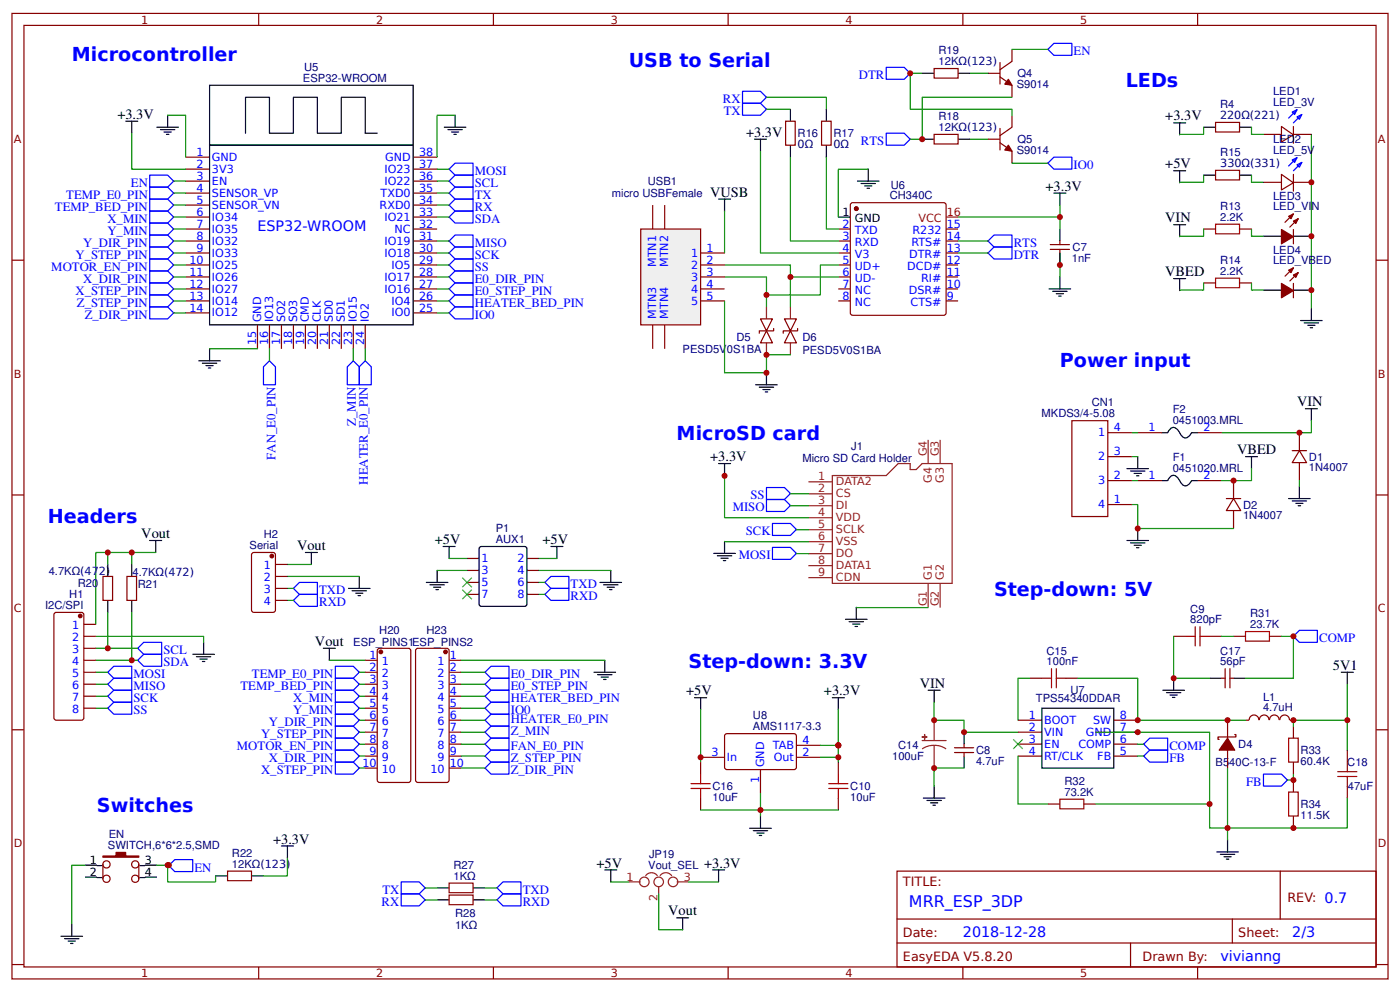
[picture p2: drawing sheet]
<svg xmlns="http://www.w3.org/2000/svg" width="309mm" height="219mm" viewBox="0 0 309 219" stroke-linecap="round" stroke-linejoin="round" font-family="sans-serif">
<g fill="none" stroke="#800" stroke-width=".26">
<path d="M2.6 3h304.1v213.2h-304.1zM5.3 5.6h298.7v208h-298.7zM57.1 3v2.6M109 3v2.6M160.9 3v2.6M212.7 3v2.6M218.3 16.2h2.6M220.9 17l2.7 1.8v2.7M220.9 13.8v4.8M223.6 10.9v2.6l-2.7 1.9M264.6 3v2.6M41 34.7h5.3"/>
<path d="M41 37.4h5.3M91.3 34.7h5.3M91.3 37.4h5.3M218.3 30.7h2.6M220.9 31.5l2.7 1.9v2.6M220.9 28.4v4.7M223.6 25.5v2.6l-2.7 1.9M279.1 29.7h4M283.1 27.9l2.7 1.9-2.7 1.6zM283.1 38.5l2.7 1.9-2.7 1.6zM285.8 29.7h3.9M285.8 27.9v3.7"/>
<path d="M285.8 38.5v3.7M2.6 57.5h2.7M41 40h5.3M41 42.7h5.3M41 45.3h5.3M41 47.9h5.3M41 50.6h5.3M41 53.2h5.3M41 55.9h5.3M41 58.5h5.3M91.3 40h5.3M91.3 42.7h5.3"/>
<path d="M91.3 45.3h5.3M91.3 47.9h5.3M91.3 50.6h5.3M91.3 53.2h5.3M91.3 55.9h5.3M91.3 58.5h5.3M185.2 50.6h2.7M185.2 53.2h2.7M185.2 55.9h2.7M185.2 58.5h2.7M188.1 44.8h20.4l.4 .2 .1 24.1-.2 .5h-20.4l-.5-.2v-24.1zM209 50.6h2.7"/>
<path d="M209 53.2h2.7M209 55.9h2.7M209 58.5h2.7M279.1 40.3h4M285.8 50.7v3.2M285.8 40.3h3.9M285.8 47.2l-1.9 1.9M285.8 59.2l-1.9 1.8M286.8 48.3l-1.8 1.9M304 57.5h2.7M41 61.2h5.3M41 63.8h5.3"/>
<path d="M41 66.5h5.3M41 69.1h5.3M56.9 71.8v5.2M59.5 71.8v5.2M62.2 71.8v5.2M64.8 71.8v5.2M67.5 71.8v5.2M70.1 71.8v5.2M72.8 71.8v5.2M75.4 71.8v5.2M78.1 71.8v5.2M80.7 71.8v5.2"/>
<path d="M91.3 61.2h5.3M91.3 63.8h5.3M91.3 66.5h5.3M91.3 69.1h5.3M168 70.4h2.7l-1.4 2.7zM169.3 73.1l1.4 2.6h-2.7zM170.9 72.5v.6h-3.2v.5M173.3 70.4h2.6l-1.3 2.7zM174.6 73.1l1.3 2.6h-2.6zM176.2 72.5v.6h-3.2v.5M185.2 61.2h2.7M185.2 63.8h2.7"/>
<path d="M185.2 66.5h2.7M209 61.2h2.7M209 63.8h2.7M209 66.5h2.7M285.8 62.6v3.2M286.8 60.2l-1.8 1.9M251.4 95.6h5.2M264.6 95.6h5.3M285.5 99.5h3.2M287.1 99.5l1.6 2.7h-3.2zM287.1 95.6v3.9M2.6 109.3h2.7"/>
<path d="M270.9 110.1h3.2M272.5 110.1l1.6 2.7h-3.2zM272.5 106.2v3.9M272.5 112.8v3.9M287.1 102.2v4M304 109.3h2.7M2.6 161.2h2.7M154.8 167.3h5.3M160.3 162.1h15.4l.2 .5v7.1l-.5 .3-15.1-.1-.2-.5v-6.8zM168 169.9v5.3M175.9 167.3h5.3M175.9 164.6h5.3"/>
<path d="M304 161.2h2.7M22.7 190.9v3.2M30.7 190.9v3.2M198.2 192.4h105.8v21.2h-105.8zM282.8 192.4v10.6M2.6 213h2.7M57.1 213.6v2.6M109 213.6v2.6M160.9 213.6v2.6M198.2 203h105.8M198.2 208.3h105.8M212.7 213.6v2.6"/>
<path d="M249.8 208.3v5.3M264.6 213.6v2.6M272.3 203v5.3M304 213h2.7"/>
<circle cx="23.5" cy="194.1" r=".8"/>
<circle cx="23.5" cy="190.9" r=".8"/>
<circle cx="29.9" cy="194.1" r=".8"/>
<circle cx="29.9" cy="190.9" r=".8"/>
</g>
<g fill="none" stroke="#000" stroke-width=".26">
<path d="M46.3 18.8h45v13.3h-45zM27.8 26.8h2.6M29.1 26.8v2.6M34.7 28.1h4.7M35.5 28.6h3.1M36.2 29.2h1.6M36.8 29.7h.5M37 25.5v2.6M46.3 32.1h45v39.7h-45zM54.2 29.4v-7.9h5.3v7.9h5.3v-7.9h5.3v7.9h5.3v-7.9h5.3v7.9h2.6M98.2 28.1h4.7M99 28.6h3.1"/>
<path d="M99.7 29.2h1.6M100.3 29.7h.5M100.5 25.5v2.6M166.7 30.7h2.6M168 30.7v2.7M191.8 37.4v2.6M259.3 27.1h2.6M259.3 37.7h2.6M260.6 27.1v2.7M260.6 37.7v2.7M158.7 44h2.7M160.1 44v2.6"/>
<path d="M185.2 47.9h2.7M189.4 40h4.8M190.2 40.5h3.2M191 41.1h1.6M191.6 41.6h.5M232.8 42.7h2.7M234.2 42.7v2.6M259.3 49.6h2.6M260.6 49.6v2.7M279.1 52.2h4M285.8 52.2h3.9M43.9 79.7h4.8"/>
<path d="M46.3 77v2.7M231.8 63.8h4.7M232.6 64.3h3.1M233.4 64.9h1.5M233.9 65.4h.5M234.2 61.2v2.6M259.3 61.5h2.6M260.6 61.5v2.7M279.1 64.1h4M285.8 64.1h3.9M287.3 70.8h4.8M288.1 71.3h3.2"/>
<path d="M288.9 71.9h1.6M289.5 72.4h.5M289.7 68.2v2.6M44.7 80.2h3.2M45.5 80.8h1.6M46 81.3h.6M167 85h4.7M167.7 85.5h3.2M168.5 86h1.6M169.1 86.6h.5M169.3 82.3v2.7M256.6 95.6h1.4l.5-.8a1.32 1.32 0 0 1 2.1 .8l.5 .7a1.32 1.32 0 0 0 2.2-.7h1.3"/>
<path d="M288.4 90.3h2.6M289.7 90.3v2.6M33.1 119.4h2.6M34.4 119.4v2.6M249 119.4h4.7M249 103.5h4.7M249.8 119.9h3.1M249.8 104h3.1M250.6 104.6h1.5M251.1 105.1h.5M251.4 100.9v2.6M251.4 116.7v2.7"/>
<path d="M275.2 100.9h2.6M276.5 100.9v2.6M67.5 122h2.6M68.8 122v2.7M77 130h4.8M77.8 130.5h3.2M78.6 131h1.6M79.1 131.6h.5M79.4 127.3v2.7M250.6 120.4h1.5M251.1 121h.5M42.6 144.5h4.8"/>
<path d="M43.4 145h3.2M44.2 145.6h1.6M44.7 146.1h.5M45 141.9v2.6M71.4 143.2h2.7M72.8 143.2v2.6M131.2 148.5h4.8M132 149h3.2M132.8 149.5h1.6M133.3 150.1h.6M133.6 145.8v2.7M153.5 154.1h2.6"/>
<path d="M154.8 154.1v2.6M183.9 154.1h2.6M185.2 154.1v2.6M18.8 191.1h2.6M18.8 193.7h2.6M21.4 191.2h1.1M21.4 193.8h1.1M30.9 191.2h1.1M30.9 193.8h1.1M32 191.1h2.7M32 193.7h2.7M133.6 192.1h2.7"/>
<path d="M134.9 192.1v2.7M157.4 192.1h2.7M158.7 192.1v2.7M165.6 182.9h4.8M166.4 183.5h3.2M167.2 184h1.6M167.7 184.5h.6M168 180.3v2.6M13.5 206.8h4.7M14.3 207.3h3.1M15.1 207.9h1.5M15.6 208.4h.5"/>
<path d="M15.9 204.1v2.7M149.5 202.7h2.6M150.8 202.7v2.7"/>
</g>
<g fill="none" stroke="#00f" stroke-width=".26">
<path d="M195.8 14.9h4l1.3 1.3-1.3 1.3h-4zM232.8 9.6h4v2.6h-4l-1.3-1.3zM33.1 38.7h3.9l1.4 1.3-1.4 1.3h-3.9zM100.5 38.7h4v2.6h-4l-1.3-1.3zM100.5 36h4v2.7h-4l-1.3-1.3zM164 22.8h4l1.3 1.3-1.3 1.4h-4zM164 20.2h4l1.3 1.3-1.3 1.3h-4zM195.8 29.4h4l1.3 1.3-1.3 1.4h-4zM232.8 34.7h4v2.7h-4l-1.3-1.4zM285.5 24.8l1-.6-.5 1.1zM285.5 35.3l1-.5-.5 1.1zM286.5 25.8l1.1-.5-.5 1z"/>
<path d="M286.5 36.4l1.1-.5-.5 1zM286.5 24.2l-1.8 1.9M286.5 34.8l-1.8 1.9M287.6 25.3l-1.8 1.8M287.6 35.9l-1.8 1.8M33.1 46.6h3.9l1.4 1.3-1.4 1.4h-3.9zM33.1 49.3h3.9l1.4 1.3-1.4 1.3h-3.9zM33.1 57.2h3.9l1.4 1.3-1.4 1.3h-3.9zM33.1 59.8h3.9l1.4 1.4-1.4 1.3h-3.9zM33.1 54.6h3.9l1.4 1.3-1.4 1.3h-3.9zM33.1 51.9h3.9l1.4 1.3-1.4 1.4h-3.9zM33.1 44h3.9l1.4 1.3-1.4 1.3h-3.9z"/>
<path d="M33.1 41.3h3.9l1.4 1.4-1.4 1.3h-3.9zM99.2 45.3l1.3-1.3h4v2.6h-4zM100.5 41.3h4v2.7h-4l-1.3-1.3zM100.5 59.8h4v2.7h-4l-1.3-1.3zM100.5 46.6h4v2.7h-4l-1.3-1.4zM100.5 51.9h4v2.7h-4l-1.3-1.4zM100.5 54.6h4v2.6h-4l-1.3-1.3zM100.5 57.2h4v2.6h-4l-1.3-1.3zM218.3 53.2l1.3-1.3h4v2.7h-4zM219.6 54.6h4v2.6h-4l-1.3-1.3zM33.1 62.5h3.9l1.4 1.3-1.4 1.3h-3.9zM33.1 65.1h3.9l1.4 1.4-1.4 1.3h-3.9z"/>
<path d="M33.1 67.8h3.9l1.4 1.3-1.4 1.3h-3.9zM59.5 79.7l1.4 1.3v4h-2.7v-4zM100.5 62.5h4v2.6h-4l-1.3-1.3zM100.5 65.1h4v2.7h-4l-1.3-1.3zM100.5 67.8h4v2.6h-4l-1.3-1.3zM76.7 81l1.4-1.3 1.3 1.3v4h-2.7zM79.4 81l1.3-1.3 1.3 1.3v4h-2.6zM64.8 130l1.3-1.4h4v2.7h-4zM66.1 131.3h4v2.6h-4l-1.3-1.3zM25.1 147.2h4v2.6h-4l-1.3-1.3zM25.1 149.8h4v2.7h-4l-1.3-1.4zM25.1 152.5h4v2.6h-4l-1.3-1.3z"/>
<path d="M25.1 155.1h4v2.6h-4l-1.3-1.3zM31.7 141.9h4v2.6h-4l-1.3-1.3zM31.7 144.5h4v2.7h-4l-1.3-1.4zM74.1 152.5h4l1.3 1.3-1.3 1.3h-4zM74.1 155.1h4l1.3 1.3-1.3 1.3h-4zM74.1 157.7h4l1.3 1.4-1.3 1.3h-4zM74.1 149.8h4l1.3 1.3-1.3 1.4h-4zM74.1 147.2h4l1.3 1.3-1.3 1.3h-4zM107.2 159.1l1.3-1.4h3.9v2.7h-3.9zM108.5 147.2h3.9v2.6h-3.9l-1.3-1.3zM108.5 149.8h3.9v2.7h-3.9l-1.3-1.4zM108.5 152.5h3.9v2.6h-3.9l-1.3-1.3z"/>
<path d="M108.5 155.1h3.9v2.6h-3.9l-1.3-1.3zM74.1 163h4l1.3 1.4-1.3 1.3h-4zM74.1 165.7h4l1.3 1.3-1.3 1.3h-4zM74.1 168.3h4l1.3 1.4-1.3 1.3h-4zM74.1 160.4h4l1.3 1.3-1.3 1.3h-4zM107.2 161.7l1.3-1.3h3.9v2.6h-3.9zM108.5 165.7h3.9v2.6h-3.9l-1.3-1.3zM108.5 168.3h3.9v2.7h-3.9l-1.3-1.3zM108.5 163h3.9v2.7h-3.9l-1.3-1.3zM37.3 191.2l1.3-1.3h4v2.6h-4z"/>
</g>
<g fill="none" stroke="#080" stroke-width=".26">
<path d="M203.7 16.2h-2.6v7.9h22.5v1.4M214.3 16.2h4M223.6 10.9h7.9M29.1 29.4v8h11.9M37 25.5h4v9.2M96.6 37.4h2.6M100.5 25.5h-3.9v9.2M168 33.4v22.5h17.2M169.3 21.5h13.3v2.6M169.3 24.1h5.3M174.6 34.7v18.5h10.6M182.6 34.7v15.9h2.6"/>
<path d="M191.8 37.4h-6.6v10.5M214.3 30.7h4M223.6 36h7.9M265.9 38.7v1.6h-5.3M276.5 38.7v1.6h2.6M289.7 29.7v38.4M38.4 40h2.6M38.4 47.9h2.6M38.4 45.3h2.6M38.4 42.7h2.6M38.4 58.5h2.6M38.4 55.9h2.6"/>
<path d="M38.4 53.2h2.6M38.4 50.6h2.6M96.6 40h2.6M96.6 47.9h2.6M96.6 45.3h2.6M96.6 42.7h2.6M96.6 58.5h2.6M96.6 55.9h2.6M96.6 53.2h2.6M160.1 58.5h14.5v9.3M160.1 46.6v9.3M185.2 58.5h-4v6.6h-11.9"/>
<path d="M211.7 55.9h6.6M211.7 53.2h6.6M234.2 45.3v2.6h-22.5M234.2 55.9v5.3M265.9 50.6v1.6h-5.3M276.5 50.6v1.6h2.6M38.4 66.5h2.6M38.4 63.8h2.6M38.4 61.2h2.6M38.4 69.1h2.6M46.3 77h10.6M59.5 77v2.7"/>
<path d="M78.1 77v2.7M80.7 77v2.7M96.6 66.5h2.6M96.6 63.8h2.6M96.6 61.2h2.6M96.6 69.1h2.6M160.1 66.5v15.8h9.2v-3.9h5.3M160.1 61.2h9.2v6.6M174.6 61.2h10.6M265.9 62.5v1.6h-5.3M276.5 62.5v1.6h2.6M250 95.6h1.4"/>
<path d="M289.7 92.9v2.7h-19.8M250 111.4h1.4v5.3M250 100.9h1.4M63.5 124.7h5.3M63.5 127.3h15.9M63.5 130h1.3M63.5 132.6h1.3M21.2 140.5h23.8v1.4M21.2 143.2h9.2M21.2 145.8h9.2M72.8 145.8h7.9M79.4 148.5h1.3"/>
<path d="M79.4 151.1h1.3M79.4 153.8h1.3M79.4 156.4h1.3M79.4 159.1h1.3M101.9 145.8h31.7M101.9 148.5h5.3M101.9 151.1h5.3M101.9 153.8h5.3M101.9 156.4h5.3M101.9 159.1h5.3M154.8 156.7v11.6M185.2 156.7v10.6h-4"/>
<path d="M79.4 161.7h1.3M79.4 164.4h1.3M79.4 167h1.3M79.4 169.7h1.3M101.9 161.7h5.3M101.9 164.4h5.3M101.9 167h5.3M101.9 169.7h5.3M168 175.2v3.7M181.2 164.6h4M34.7 191.1h2.6M134.9 194.8h4"/>
<path d="M145.5 197.4v8h5.3M152.1 194.8h6.6"/>
</g>
<g fill="#800" stroke="#800" stroke-width=".26">
<path d="M222.8 17.5l.8 1.3-1.6-.2z"/>
<path d="M222.8 32.1l.8 1.3-1.6-.3z"/>
<path d="M22.7 189.1h2.9v-.8h2.2v.8h2.9v.2h-8z"/>
<path d="M283.1 50.7l2.7 1.6-2.7 1.6z"/>
<path d="M285.8 48.8l1-.5-.5 1.1z"/>
<path d="M284.7 47.8l1.1-.6-.6 1.1z"/>
<path d="M283.1 62.6l2.7 1.6-2.7 1.6z"/>
<path d="M285.8 60.7l1-.5-.5 1.1z"/>
<path d="M284.7 59.7l1.1-.5-.6 1z"/>
<circle cx="189.2" cy="46.1" r=".4"/>
</g>
<path d="M209 47.9h2.7" fill="none" stroke="#f00" stroke-width=".26"/>
<g fill="none" stroke="#8d2323" stroke-width=".26">
<path d="M169.3 67.8v2.6M169.3 75.7v2.7M174.6 67.8v2.6M174.6 75.7v2.7M138.9 194.8h2.7M142.6 193.5a1.59 1.59 0 0 1 2.7 0M145.5 195.8v1.6M145.8 193.5a1.59 1.59 0 0 1 2.6 0M149.5 194.8h2.6"/>
<circle cx="142.3" cy="194.8" r="1.06"/>
<circle cx="145.5" cy="194.8" r="1.06"/>
<circle cx="148.7" cy="194.8" r="1.06"/>
</g>
<path d="M141.6 50.6h13.2v21.2h-13.2z" fill="#efefef" stroke="#800" stroke-width=".26"/>
<g fill="none" stroke="#800" stroke-width=".26">
<path d="M206.4 15.1h5.3v2.2h-5.3zM173.6 26.8h2.1v5.3h-2.1zM181.5 26.8h2.1v5.3h-2.1zM206.4 29.7h5.3v2.1h-5.3zM268.6 27h5.2v2.2h-5.2zM268.6 37.6h5.2v2.1h-5.2zM144.2 45.3v5.3M146.8 45.3v5.3M154.8 55.9h5.3M154.8 58.5h5.3M232 54h4.3M232 55.1h4.3"/>
<path d="M234.2 53.2v.8M234.2 55.1v.8M265.9 50.6h2.7M273.8 50.6h2.7M144.2 71.8v5.2M146.8 71.8v5.2M154.8 61.2h5.3M154.8 63.8h5.3M154.8 66.5h5.3M265.9 62.5h2.7M273.8 62.5h2.7M236.8 92.9h7.9v21.2h-7.9z"/>
<path d="M244.7 95.6h5.3M244.7 106.2h5.3M244.7 100.9h5.3M244.7 111.4h5.3M251.4 106.2h5.2M264.6 106.2h5.3M12.2 135.3h5.8h.3l.2 .5v22.7l-.1 .3-.4 .3h-5.6l-.2-.1-.3-.5v-22.7zM18.5 137.9h2.7M22.8 127.3h2.1v5.3h-2.1zM28 127.3h2.2v5.3h-2.2zM55.8 122.1l4.5-.1 .5 .3 .1 12.4-.3 .5-4.5 .1-.5-.3v-12.4zM60.9 124.7h2.6"/>
<path d="M60.9 127.3h2.6M60.9 130h2.6M60.9 132.6h2.6M103.2 123.3h2.6M103.2 126h2.6M103.2 128.6h2.6M103.2 131.3h2.6M116.4 123.3h2.7M116.4 126h2.7M116.4 128.6h2.7M116.4 131.3h2.7M18.5 145.8h2.7"/>
<path d="M18.5 148.5h2.7M18.5 151.1h2.7M18.5 153.8h2.7M18.5 156.4h2.7M18.5 140.5h2.7M18.5 143.2h2.7M80.7 145.8h2.6M80.7 148.5h2.6M80.7 151.1h2.6M80.7 153.8h2.6M80.7 156.4h2.6M80.7 159.1h2.6"/>
<path d="M83.6 143.3l6.6-.1 .3 .1 .3 .4v28.6l-.1 .3-.5 .2h-6.3h-.3l-.3-.5v-28.6zM92.1 143.3l6.6-.1 .3 .1 .2 .4v28.6l-.1 .3-.4 .2h-6.4h-.2l-.3-.5v-28.6zM99.2 145.8h2.7M99.2 148.5h2.7M99.2 151.1h2.7M99.2 153.8h2.7M99.2 156.4h2.7M99.2 159.1h2.7M224.9 159.1h5.3M227.5 149.8h2.7M235.5 149.8h2.6M246.1 159.1h5.3"/>
<path d="M259.3 140.5h2.6M267.2 140.5h2.7M269.9 149.8h.8M270.7 147.7v4.2M271.2 159.1v3.9M271.7 147.7v4.2M271.7 149.8h.8M272.5 140.5h2.7M275.2 159.1h.8M276 159a1.06 1.06 0 0 1 1-1.1 1.06 1.06 0 0 1 1.1 1.2M278.2 159a1.06 1.06 0 0 1 1.1-1.1 1.06 1.06 0 0 1 1 1.2M280.5 140.5h2.6"/>
<path d="M280.5 159a1.06 1.06 0 0 1 1-1.1 1.06 1.06 0 0 1 1.1 1.2M282.8 159a1.06 1.06 0 0 1 1-1.1 1.06 1.06 0 0 1 1.1 1.2M285 159.1h.8M80.7 161.7h2.6M80.7 164.4h2.6M80.7 167h2.6M80.7 169.7h2.6M99.2 161.7h2.7M99.2 164.4h2.7M99.2 167h2.7M99.2 169.7h2.7M154.8 168.3v2.7"/>
<path d="M154.8 176.3v2.6M185.2 168.3v2.7M185.2 176.3v2.6M210.9 165.2h4.2M210.9 166.2h4.2M213 164.4v.8M213 166.2v.8M224.9 161.7h5.3M224.9 164.4h5.3M224.9 167h5.3M231.5 177.6h2.7M239.4 177.6h2.7"/>
<path d="M246.1 161.7h5.3M246.1 164.4h5.3M246.1 167h5.3M271.2 165.7v4M272.8 162.2h.2v.6h-3.9v.5h.2M285.8 160.4v2.6M285.8 168.3v2.7M285.8 172.3v2.6M297.7 165.7v2.6M297.7 173.6v2.7M50.3 192.4h5.3v2.1h-5.3zM99.2 195.1h5.3v2.1h-5.3z"/>
<path d="M99.2 197.7h5.3v2.1h-5.3zM285.8 180.2v2.7"/>
</g>
<g fill="none" stroke="#000" stroke-width=".26">
<path d="M203.7 16.2h2.7M211.7 16.2h2.6M174.6 24.1v2.7M174.6 32.1v2.6M182.6 24.1v2.7M182.6 32.1v2.6M203.7 30.7h2.7M211.7 30.7h2.6M265.9 28.1h2.7M265.9 38.7h2.7M273.8 28.1h2.7M273.8 38.7h2.7"/>
<path d="M234.2 50.6v2.6M234.2 55.9v2.6M158.7 102.4h2.7M160.1 102.4v2.6M160.1 119.6v2.6M256.6 106.2h1.4l.5-.8a1.32 1.32 0 0 1 2.1 .8l.5 .7a1.32 1.32 0 0 0 2.2-.7h1.3M284.7 110.1h4.8M285.5 110.6h3.2M286.3 111.2h1.6M286.8 111.7h.5M287.1 107.5v2.6M23.8 124.7v2.6"/>
<path d="M23.8 132.6v2.7M29.1 124.7v2.6M29.1 132.6v2.7M94.2 128.6h4.8M95 129.2h3.2M95.8 129.7h1.6M96.3 130.2h.5M96.6 126v2.6M97.9 120.7h2.6M99.2 120.7v2.6M106.1 120.8l9.8-.1 .4 .3 .1 12.4-.2 .5h-9.8l-.5-.2-.1-12.5zM121.7 120.7h2.7"/>
<path d="M123 120.7v2.6M132.6 128.6h4.7M133.3 129.2h3.2M134.1 129.7h1.6M134.7 130.2h.5M134.9 126v2.6M157.7 122.2h4.8M158.5 122.8h3.2M159.3 123.3h1.6M159.8 123.8h.5M186.8 136.8h4.8M187.6 137.3h3.2"/>
<path d="M188.4 137.8h1.6M188.9 138.4h.5M189.2 134.1v2.7M205.1 152.5h2.6M206.4 152.5v2.6M230.2 156.4h15.9v13.3h-15.9zM256.9 152.5h4.8M257.7 153h3.2M258.5 153.5h1.6M259 154h.6M259.3 149.8v2.7M267.2 149.8h2.7"/>
<path d="M272.5 149.8h2.7M296.3 148.5h2.7M297.7 148.5v2.6M204 176.3h4.8M204.8 176.8h3.2M205.6 177.3h1.6M206.1 177.9h.5M206.4 173.6v2.7M213 161.7v2.7M213 167v2.7M47.6 193.5h2.7M55.6 193.5h2.6"/>
<path d="M62.2 186.8h2.6M63.5 186.8v2.7M96.6 196.1h2.6M96.6 198.8h2.6M104.5 196.1h2.7M104.5 198.8h2.7M268.8 188.2h4.8M269.6 188.7h3.2M270.4 189.2h1.6M270.9 189.8h.6M271.2 185.5v2.7"/>
</g>
<g fill="none" stroke="#080" stroke-width=".26">
<path d="M223.6 21.5h-19.9v9.2h-2.6M265.9 28.1v1.6h-5.3M276.5 28.1v1.6h2.6M234.2 47.9v2.7M160.1 105.1v9.3h18.5M160.1 119.6h18.5M174.6 109.1h4M174.6 111.7h4M175.9 117h2.7M250 106.2h1.4M251.4 116.7h21.1M276.5 103.5v2.7h-6.6"/>
<path d="M287.1 106.2v1.3M23.8 122v2.7M23.8 135.3v7.9M29.1 122v2.7M29.1 135.3v10.5M34.4 122h-13.2v15.9M96.6 126h6.6M99.2 123.3h4M119.1 126h15.8M119.1 123.3h3.9M119.1 128.6h1.3M119.1 131.3h1.3"/>
<path d="M175.9 122.3h2.7M189.2 134.2h15.9M21.2 156.4h2.6M21.2 153.8h2.6M21.2 151.1h2.6M21.2 148.5h2.6M206.4 155.1v4h6.6v2.6h11.9M227.5 149.8h-2.6v9.3M238.1 149.8h13.3v9.3h23.8M259.3 140.5v9.3h7.9M269.9 140.5h2.6M283.1 140.5h2.7v9.3h-10.6"/>
<path d="M297.7 151.1v8h-11.9v1.3M297.7 159.1v6.6M154.8 178.9h13.2v1.3M168 178.9h17.2M185.2 167.3v1M213 169.7h-6.6v3.9M224.9 167v10.6h6.6M242.1 161.7h25.1v21.2h30.5v-6.6M242.1 177.6h25.1M251.4 164.4h1.3M251.4 167h1.3M271.2 169.7v15.8"/>
<path d="M285.8 171v1.3h-1.4M18.8 191.1h-2.9v12.9M37 191.1v3.7h10.6v-1.3M63.5 189.5v4h-5.3M93.9 196.1h2.7M93.9 198.8h2.7M107.2 196.1h2.6M107.2 198.8h2.6"/>
</g>
<g fill="none" stroke="#8d2323" stroke-width=".26">
<path d="M205.1 97.2v5.2M207.7 97.2v5.2M178.6 106.4h5.3M178.6 109.1h5.3M178.6 111.7h5.3M178.6 114.4h5.3M178.6 117h5.3M178.6 119.6h5.3M183.9 105h11.9l2.6-2.6h2.7v1.3h1.3l1.3-1.3h6.6v26.4h-26.4zM178.6 122.3h5.3M178.6 124.9h5.3M178.6 127.6h5.3"/>
<path d="M205.1 128.9v5.3M207.7 128.9v5.3M206.4 159.1v4.5M203.7 163.6h5.3M206.4 164.6l1.4 .2 1.2 .6M206.4 164.6l-1.4 .2-1.3 .6M206.4 164.6v5.1"/>
</g>
<g fill="none" stroke="#00f" stroke-width=".26">
<path d="M169.3 110.3h4l1.3 1.3-1.3 1.4h-4zM169.3 107.7h4l1.3 1.3-1.3 1.3h-4zM170.7 115.6h3.9l1.3 1.3-1.3 1.4h-3.9zM121.7 127.3h4v2.7h-4l-1.3-1.4zM121.7 130h4v2.6h-4l-1.3-1.3zM170.7 120.9h3.9l1.3 1.3-1.3 1.4h-3.9zM287.1 139.2h3.9v2.7h-3.9l-1.3-1.4zM254 163h4v2.7h-4l-1.3-1.3zM254 165.7h4v2.6h-4l-1.3-1.3zM279.1 171h4l1.3 1.3-1.3 1.3h-4zM88.6 194.8h4l1.3 1.3-1.3 1.3h-4zM88.6 197.4h4l1.3 1.4-1.3 1.3h-4z"/>
<path d="M111.1 194.8h4v2.6h-4l-1.3-1.3zM111.1 197.4h4v2.7h-4l-1.3-1.3z"/>
</g>
<g fill="none" stroke="#a00000" stroke-width=".26">
<path d="M268.6 49.5h5.2v2.1h-5.2zM268.6 61.4h5.2v2.2h-5.2zM264.1 138.4v4.3M265.1 138.4v4.3M275.2 139.5h5.3v2.1h-5.3zM230.2 149.8h2.1M232.3 147.7v4.2M233.4 149.8h2.1M233.4 147.7v4.2M261.9 140.5h2.2M265.1 140.5h2.1M152.7 173.1h4.2"/>
<path d="M152.7 174.1h4.2M154.8 171v2.1M154.8 174.1v2.2M183.1 173.1h4.2M183.1 174.1h4.2M185.2 171v2.1M185.2 174.1v2.2M234.2 176.5h5.2v2.1h-5.2zM284.7 163h2.1v5.3h-2.1zM284.7 174.9h2.1v5.3h-2.1zM295.5 171.5h4.3M295.5 170.4h4.3"/>
<path d="M297.7 168.3v2.1M297.7 171.5v2.1"/>
</g>
<g fill="#800" stroke="#800" stroke-width=".26">
<path d="M271.2 163l1.6 2.7h-3.5z"/>
<circle cx="60.1" cy="122.8" r=".4"/>
<circle cx="84.1" cy="144" r=".4"/>
<circle cx="98.4" cy="144" r=".4"/>
<circle cx="17.7" cy="136" r=".4"/>
</g>
<g fill="#000" stroke="#3c3" stroke-width=".26">
<path d="M102.1 127.6l2.1 2.1zM104.2 127.6l-2.1 2.1z"/>
<path d="M102.1 130.2l2.1 2.1zM104.2 130.2l-2.1 2.1z"/>
<path d="M223.8 163.3l2.2 2.1zM226 163.3l-2.2 2.1z"/>
</g>
<g fill="#8d2323" stroke="#8d2323" stroke-width=".26">
<path d="M203.7 162.8h1.1z"/>
<path d="M204.3 162.2v1.1z"/>
</g>
<g fill="#c00">
<circle cx="297.7" cy="159.1" r=".66"/>
<circle cx="285.7" cy="159.1" r=".66"/>
<circle cx="271.2" cy="159.1" r=".66"/>
<circle cx="271.2" cy="182.9" r=".66"/>
<circle cx="267.2" cy="177.6" r=".66"/>
<circle cx="251.4" cy="161.7" r=".66"/>
<circle cx="251.4" cy="159.1" r=".66"/>
<circle cx="168" cy="178.9" r=".66"/>
<circle cx="37" cy="191.1" r=".66"/>
<circle cx="272.5" cy="106.2" r=".66"/>
<circle cx="203.7" cy="30.7" r=".66"/>
<circle cx="234.2" cy="47.9" r=".66"/>
<circle cx="234.2" cy="58.5" r=".66"/>
<circle cx="174.6" cy="61.2" r=".66"/>
<circle cx="29.1" cy="145.8" r=".66"/>
<circle cx="23.8" cy="122" r=".66"/>
<circle cx="37.3" cy="191.1" r=".66"/>
<circle cx="289.7" cy="64.1" r=".66"/>
<circle cx="289.7" cy="52.2" r=".66"/>
<circle cx="289.7" cy="40.3" r=".66"/>
<circle cx="169.3" cy="65.1" r=".66"/>
<circle cx="185.2" cy="164.6" r=".66"/>
<circle cx="201.1" cy="16.2" r=".66"/>
<circle cx="169.3" cy="82.3" r=".66"/>
<circle cx="169.3" cy="78.4" r=".66"/>
<circle cx="23.8" cy="143.2" r=".66"/>
<circle cx="29.1" cy="122" r=".66"/>
<circle cx="160.1" cy="105.1" r=".66"/>
<circle cx="251.4" cy="116.7" r=".66"/>
<circle cx="287.1" cy="95.6" r=".66"/>
<circle cx="154.8" cy="167.3" r=".66"/>
<circle cx="185.2" cy="167.3" r=".66"/>
<circle cx="213" cy="161.7" r=".66"/>
<circle cx="206.4" cy="159.1" r=".66"/>
<circle cx="206.4" cy="169.7" r=".66"/>
<circle cx="285.7" cy="182.9" r=".66"/>
<circle cx="285.7" cy="172.3" r=".66"/>
<circle cx="259.3" cy="149.8" r=".66"/>
<circle cx="285.7" cy="140.5" r=".66"/>
</g>
<g font-size="4.2" fill="#00f">
<text x="15.9" y="13.5">Microcontroller</text>
<text x="138.9" y="14.9">USB to Serial</text>
<text x="248.7" y="19.2">LEDs</text>
<text x="234.2" y="81">Power input</text>
<text x="149.5" y="97.1">MicroSD card</text>
<text x="10.6" y="115.4">Headers</text>
<text x="219.6" y="131.5">Step-down: 5V</text>
<text x="152.1" y="147.5">Step-down: 3.3V</text>
<text x="21.4" y="179.3">Switches</text>
</g>
<text font-size="3.5" fill="#00f" x="200.8" y="200.3">MRR_ESP_3DP</text>
<g font-size="3.2">
<text x="25.9" y="26.2">+3.3V</text>
<text x="257.4" y="26.6">+3.3V</text>
<text x="164.8" y="30.2">+3.3V</text>
<text x="257.4" y="37.2">+5V</text>
<text x="156.9" y="43.4">VUSB</text>
<text x="231" y="42.1">+3.3V</text>
<text x="257.4" y="49.1">VIN</text>
<text x="257.4" y="61">VBED</text>
<text x="286.5" y="89.7">VIN</text>
<text x="156.9" y="101.9">+3.3V</text>
<text x="273.3" y="100.3">VBED</text>
<text x="31.2" y="118.9">Vout</text>
<text x="65.6" y="121.5">Vout</text>
<text x="96" y="120.2">+5V</text>
<text x="119.9" y="120.2">+5V</text>
<text x="69.6" y="142.7">Vout</text>
<text x="294.5" y="148">5V1</text>
<text x="151.6" y="153.6">+5V</text>
<text x="182" y="153.6">+3.3V</text>
<text x="203.2" y="151.9">VIN</text>
<text x="60.3" y="186.3">+3.3V</text>
<text x="131.8" y="191.6">+5V</text>
<text x="155.6" y="191.6">+3.3V</text>
<text x="147.6" y="202.2">Vout</text>
</g>
<g font-size="3.2" fill="#00f">
<text x="56.9" y="51.1">ESP32-WROOM</text>
<text x="212.7" y="207">2018-12-28</text>
<text x="285.5" y="207">2/3</text>
<text x="269.6" y="212.2">vivianng</text>
</g>
<g font-size="2.8" fill="#00f">
<text x="189.7" y="17.5">DTR</text>
<text x="237.2" y="12.2">EN</text>
<text x="159.7" y="22.8">RX</text>
<text x="159.9" y="25.5">TX</text>
<text x="190.2" y="32.1">RTS</text>
<text x="28.9" y="41.3">EN</text>
<text x="104.9" y="41.3">SCL</text>
<text x="104.9" y="38.7">MOSI</text>
<text x="237.2" y="37.4">IO0</text>
<text x="12.1" y="46.6">TEMP_BED_PIN</text>
<text x="14.6" y="44">TEMP_E0_PIN</text>
<text x="104.9" y="44">TX</text>
<text x="104.9" y="46.6">RX</text>
<text x="23.7" y="49.3">X_MIN</text>
<text x="23.7" y="51.9">Y_MIN</text>
<text x="104.9" y="49.3">SDA</text>
<text x="11.3" y="59.8">MOTOR_EN_PIN</text>
<text x="16.7" y="57.2">Y_STEP_PIN</text>
<text x="18.4" y="54.6">Y_DIR_PIN</text>
<text x="104.9" y="54.6">MISO</text>
<text x="104.9" y="57.2">SCK</text>
<text x="104.9" y="59.8">SS</text>
<text x="224" y="54.6">RTS</text>
<text x="224" y="57.2">DTR</text>
<text x="16.7" y="65.1">X_STEP_PIN</text>
<text x="18.4" y="62.5">X_DIR_PIN</text>
<text x="104.9" y="62.5">E0_DIR_PIN</text>
<text x="104.9" y="65.1">E0_STEP_PIN</text>
<text x="17" y="67.8">Z_STEP_PIN</text>
<text x="18.7" y="70.4">Z_DIR_PIN</text>
<text x="104.9" y="67.8">HEATER_BED_PIN</text>
<text x="104.9" y="70.4">IO0</text>
<text x="78.6" y="94" transform="rotate(-90 78.6 94)">Z_MIN</text>
<text x="60.9" y="101.5" transform="rotate(-90 60.9 101.5)">FAN_E0_PIN</text>
<text x="81.3" y="107.1" transform="rotate(-90 81.3 107.1)">HEATER_E0_PIN</text>
<text x="161.9" y="113">MISO</text>
<text x="165.8" y="110.3">SS</text>
<text x="164.8" y="118.3">SCK</text>
<text x="163.2" y="123.6">MOSI</text>
<text x="70.5" y="131.3">TXD</text>
<text x="126.1" y="130">TXD</text>
<text x="70.5" y="133.9">RXD</text>
<text x="126.1" y="132.6">RXD</text>
<text x="291.4" y="141.9">COMP</text>
<text x="29.5" y="149.8">MOSI</text>
<text x="36.1" y="144.5">SCL</text>
<text x="36.1" y="147.2">SDA</text>
<text x="55.6" y="149.8">TEMP_E0_PIN</text>
<text x="112.8" y="149.8">E0_DIR_PIN</text>
<text x="29.5" y="152.5">MISO</text>
<text x="29.5" y="155.1">SCK</text>
<text x="53.1" y="152.5">TEMP_BED_PIN</text>
<text x="64.7" y="155.1">X_MIN</text>
<text x="112.8" y="152.5">E0_STEP_PIN</text>
<text x="112.8" y="155.1">HEATER_BED_PIN</text>
<text x="29.5" y="157.7">SS</text>
<text x="59.4" y="160.4">Y_DIR_PIN</text>
<text x="64.7" y="157.7">Y_MIN</text>
<text x="112.8" y="157.7">IO0</text>
<text x="112.9" y="159.6">HEATER_E0_PIN</text>
<text x="52.3" y="165.7">MOTOR_EN_PIN</text>
<text x="57.7" y="163">Y_STEP_PIN</text>
<text x="112.8" y="165.7">FAN_E0_PIN</text>
<text x="112.9" y="162.3">Z_MIN</text>
<text x="258.4" y="165.7">COMP</text>
<text x="57.7" y="171">X_STEP_PIN</text>
<text x="59.4" y="168.3">X_DIR_PIN</text>
<text x="112.8" y="168.3">Z_STEP_PIN</text>
<text x="112.8" y="171">Z_DIR_PIN</text>
<text x="258.4" y="168.3">FB</text>
<text x="275.3" y="173.6">FB</text>
<text x="43" y="192.5">EN</text>
<text x="84.5" y="197.4">TX</text>
<text x="115.5" y="197.4">TXD</text>
<text x="84.3" y="200.1">RX</text>
<text x="115.5" y="200.1">RXD</text>
</g>
<g font-size="2.8" fill="#800">
<text x="199.5" y="195.6">TITLE:</text>
<text x="284.4" y="199.3">REV: 0.7</text>
<text x="199.5" y="207">Date:</text>
<text x="273.6" y="207">Sheet:</text>
<text x="199.5" y="212.2">EasyEDA V5.8.20</text>
<text x="252.4" y="212.2">Drawn By:</text>
</g>
<g font-size="2.5" fill="#800">
<text x="31.2" y="5.2">1</text>
<text x="83.1" y="5.2">2</text>
<text x="134.9" y="5.2">3</text>
<text x="186.8" y="5.2">4</text>
<text x="238.7" y="5.2">5</text>
<text x="3" y="31.5">A</text>
<text x="304.4" y="31.5">A</text>
<text x="3" y="83.4">B</text>
<text x="304.4" y="83.4">B</text>
<text x="3" y="135.3">C</text>
<text x="304.4" y="135.3">C</text>
<text x="3" y="187.1">D</text>
<text x="304.4" y="187.1">D</text>
<text x="31.2" y="215.8">1</text>
<text x="83.1" y="215.8">2</text>
<text x="134.9" y="215.8">3</text>
<text x="186.8" y="215.8">4</text>
<text x="238.7" y="215.8">5</text>
</g>
<g font-size="2.5" fill="#000080">
<text x="207.4" y="12">R19</text>
<text x="67.2" y="15.7">U5</text>
<text x="207.4" y="14.3">12KΩ(123)</text>
<text x="224.8" y="17.1">Q4</text>
<text x="66.9" y="18">ESP32-WROOM</text>
<text x="224.6" y="19.4">S9014</text>
<text x="269.5" y="23.9">R4</text>
<text x="281.3" y="23.4">LED_3V</text>
<text x="281.3" y="21.1">LED1</text>
<text x="207.4" y="28.9">12KΩ(123)</text>
<text x="207.4" y="26.5">R18</text>
<text x="269.5" y="26.2">220Ω(221)</text>
<text x="176.2" y="32.6">0Ω</text>
<text x="176.2" y="30.3">R16</text>
<text x="184.1" y="32.6">0Ω</text>
<text x="184.1" y="30.3">R17</text>
<text x="224.6" y="34">S9014</text>
<text x="224.8" y="31.6">Q5</text>
<text x="269.6" y="34.4">R15</text>
<text x="281.3" y="34">LED_5V</text>
<text x="281.3" y="31.7">LED2</text>
<text x="143.1" y="40.8">USB1</text>
<text x="196.8" y="41.6">U6</text>
<text x="269.6" y="36.8">330Ω(331)</text>
<text x="135.2" y="43.5">micro USBFemale</text>
<text x="196.6" y="44">CH340C</text>
<text x="269.6" y="46.3">R13</text>
<text x="281.3" y="46.5">LED_VIN</text>
<text x="281.3" y="44.1">LED3</text>
<text x="269.6" y="48.7">2.2K</text>
<text x="236.8" y="57.8">1nF</text>
<text x="237" y="55.4">C7</text>
<text x="269.6" y="58.3">R14</text>
<text x="281.3" y="58.4">LED_VBED</text>
<text x="281.3" y="56">LED4</text>
<text x="269.6" y="60.6">2.2K</text>
<text x="150.8" y="78">PESD5V0S1BA</text>
<text x="162.7" y="75.3">D5</text>
<text x="177.3" y="75.3">D6</text>
<text x="177.3" y="78.2">PESD5V0S1BA</text>
<text x="241.2" y="89.8">CN1</text>
<text x="230.1" y="92.1">MKDS3/4-5.08</text>
<text x="259.1" y="93.6">0451003.MRL</text>
<text x="259.1" y="91.2">F2</text>
<text x="177.3" y="102">Micro SD Card Holder</text>
<text x="188" y="99.3">J1</text>
<text x="259.1" y="101.8">F1</text>
<text x="289.2" y="101.8">D1</text>
<text x="259.1" y="104.2">0451020.MRL</text>
<text x="289.2" y="104.1">1N4007</text>
<text x="274.6" y="112.3">D2</text>
<text x="58.3" y="118.9">H2</text>
<text x="109.5" y="119.9">AUX1</text>
<text x="109.5" y="117.5">P1</text>
<text x="274.6" y="114.7">1N4007</text>
<text x="55.1" y="121.2">Serial</text>
<text x="10.8" y="126.9">4.7KΩ(472)</text>
<text x="17.2" y="129.6">R20</text>
<text x="29.3" y="127.2">4.7KΩ(472)</text>
<text x="30.4" y="129.8">R21</text>
<text x="10" y="134.5">I2C/SPI</text>
<text x="15.3" y="132.1">H1</text>
<text x="263" y="137.6">820pF</text>
<text x="263" y="135.3">C9</text>
<text x="276.2" y="136.4">R31</text>
<text x="78.1" y="142.8">ESP_PINS1ESP_PINS2</text>
<text x="83.8" y="140">H20</text>
<text x="94.2" y="140">H23</text>
<text x="276.2" y="138.7">23.7K</text>
<text x="231.2" y="146.9">100nF</text>
<text x="231.2" y="144.6">C15</text>
<text x="269.6" y="146.9">56pF</text>
<text x="269.6" y="144.6">C17</text>
<text x="228.9" y="155.1">TPS54340DDAR</text>
<text x="236.5" y="153.3">U7</text>
<text x="279.1" y="154.8">L1</text>
<text x="166.3" y="161.2">AMS1117-3.3</text>
<text x="166.3" y="158.9">U8</text>
<text x="279" y="157.1">4.7uH</text>
<text x="197.1" y="168">100uF</text>
<text x="198.4" y="165.3">C14</text>
<text x="215.6" y="166.6">C8</text>
<text x="273.6" y="165.3">D4</text>
<text x="287.3" y="166.6">R33</text>
<text x="215.6" y="168.9">4.7uF</text>
<text x="235.2" y="173.4">R32</text>
<text x="268.6" y="169.3">B540C-13-F</text>
<text x="287.3" y="168.9">60.4K</text>
<text x="297.7" y="169.3">C18</text>
<text x="157.4" y="176.9">10uF</text>
<text x="157.4" y="174.5">C16</text>
<text x="187.9" y="176.9">10uF</text>
<text x="187.9" y="174.5">C10</text>
<text x="235.2" y="175.7">73.2K</text>
<text x="287.3" y="178.5">R34</text>
<text x="297.8" y="174.6">47uF</text>
<text x="24" y="185.1">EN</text>
<text x="287.3" y="180.8">11.5K</text>
<text x="23.9" y="187.5">SWITCH,6*6*2.5,SMD</text>
<text x="51.3" y="191.6">12KΩ(123)</text>
<text x="51.3" y="189.2">R22</text>
<text x="100.2" y="191.9">R27</text>
<text x="143.2" y="192">Vout_SEL</text>
<text x="143.4" y="189.6">JP19</text>
<text x="100.2" y="194.3">1KΩ</text>
<text x="100.5" y="202.6">R28</text>
<text x="100.5" y="205.2">1KΩ</text>
</g>
<g font-size="2.5" fill="#00f">
<text x="43.4" y="34.4">1</text>
<text x="46.8" y="35.5">GND</text>
<text x="85.1" y="35.5">GND</text>
<text x="92.6" y="34.4">38</text>
<text x="43.4" y="37.1">2</text>
<text x="43.4" y="39.7">3</text>
<text x="46.8" y="38.2">3V3</text>
<text x="46.8" y="40.8">EN</text>
<text x="84.9" y="40.8">IO22</text>
<text x="84.9" y="38.2">IO23</text>
<text x="92.6" y="39.7">36</text>
<text x="92.6" y="37.1">37</text>
<text x="43.4" y="42.4">4</text>
<text x="43.4" y="45">5</text>
<text x="43.4" y="47.7">6</text>
<text x="46.8" y="43.4">SENSOR_VP</text>
<text x="46.8" y="46.1">SENSOR_VN</text>
<text x="83.9" y="46.1">RXD0</text>
<text x="84.1" y="43.4">TXD0</text>
<text x="92.6" y="47.7">33</text>
<text x="92.6" y="45">34</text>
<text x="92.6" y="42.4">35</text>
<text x="43.4" y="50.3">7</text>
<text x="43.4" y="53">8</text>
<text x="46.8" y="48.7">IO34</text>
<text x="46.8" y="51.4">IO35</text>
<text x="84.9" y="48.7">IO21</text>
<text x="87.2" y="51.4">NC</text>
<text x="92.6" y="53">31</text>
<text x="92.6" y="50.3">32</text>
<text x="186.1" y="50.3">2</text>
<text x="186.1" y="53">3</text>
<text x="188.8" y="51.6">TXD</text>
<text x="201.6" y="51.6">R232</text>
<text x="209.2" y="53">14</text>
<text x="209.2" y="50.3">15</text>
<text x="41.8" y="58.3">10</text>
<text x="43.4" y="55.6">9</text>
<text x="46.8" y="54">IO32</text>
<text x="46.8" y="56.7">IO33</text>
<text x="46.8" y="59.3">IO25</text>
<text x="84.9" y="56.7">IO18</text>
<text x="84.9" y="54">IO19</text>
<text x="86.5" y="59.3">IO5</text>
<text x="92.6" y="58.3">29</text>
<text x="92.6" y="55.6">30</text>
<text x="145" y="59" transform="rotate(-90 145 59)">MTN1</text>
<text x="147.6" y="59" transform="rotate(-90 147.6 59)">MTN2</text>
<text x="152.7" y="56.7">1</text>
<text x="152.7" y="59.3">2</text>
<text x="156.1" y="55.6">1</text>
<text x="156.1" y="58.3">2</text>
<text x="186.1" y="55.6">4</text>
<text x="186.1" y="58.3">5</text>
<text x="188.8" y="54.3">RXD</text>
<text x="188.8" y="56.9">V3</text>
<text x="188.8" y="59.6">UD+</text>
<text x="200.4" y="59.6">DCD#</text>
<text x="200.8" y="56.9">DTR#</text>
<text x="201.4" y="54.3">RTS#</text>
<text x="209.2" y="58.3">12</text>
<text x="209.2" y="55.6">13</text>
<text x="41.8" y="60.9">11</text>
<text x="41.8" y="63.6">12</text>
<text x="46.8" y="62">IO26</text>
<text x="46.8" y="64.6">IO27</text>
<text x="84.9" y="64.6">IO16</text>
<text x="84.9" y="62">IO17</text>
<text x="92.6" y="63.6">27</text>
<text x="92.6" y="60.9">28</text>
<text x="152.7" y="62">3</text>
<text x="152.7" y="64.6">4</text>
<text x="156.1" y="60.9">3</text>
<text x="156.1" y="63.6">4</text>
<text x="186.1" y="60.9">6</text>
<text x="186.1" y="63.6">7</text>
<text x="188.8" y="62.2">UD-</text>
<text x="188.8" y="64.9">NC</text>
<text x="200.8" y="64.9">DSR#</text>
<text x="203.5" y="62.2">RI#</text>
<text x="209.2" y="63.6">10</text>
<text x="209.2" y="60.9">11</text>
<text x="41.8" y="66.2">13</text>
<text x="41.8" y="68.8">14</text>
<text x="46.8" y="67.3">IO14</text>
<text x="46.8" y="69.9">IO12</text>
<text x="57.7" y="71.2" transform="rotate(-90 57.7 71.2)">GND</text>
<text x="60.3" y="71.2" transform="rotate(-90 60.3 71.2)">IO13</text>
<text x="63" y="71.2" transform="rotate(-90 63 71.2)">SO2</text>
<text x="65.6" y="71.2" transform="rotate(-90 65.6 71.2)">SO3</text>
<text x="68.3" y="71.2" transform="rotate(-90 68.3 71.2)">CMD</text>
<text x="70.9" y="71.2" transform="rotate(-90 70.9 71.2)">CLK</text>
<text x="73.6" y="71.2" transform="rotate(-90 73.6 71.2)">SD0</text>
<text x="76.2" y="71.2" transform="rotate(-90 76.2 71.2)">SD1</text>
<text x="78.8" y="71.2" transform="rotate(-90 78.8 71.2)">IO15</text>
<text x="81.5" y="71.2" transform="rotate(-90 81.5 71.2)">IO2</text>
<text x="86.5" y="69.9">IO0</text>
<text x="86.5" y="67.3">IO4</text>
<text x="92.6" y="68.8">25</text>
<text x="92.6" y="66.2">26</text>
<text x="145" y="70.4" transform="rotate(-90 145 70.4)">MTN3</text>
<text x="147.6" y="70.4" transform="rotate(-90 147.6 70.4)">MTN4</text>
<text x="152.7" y="67.3">5</text>
<text x="156.1" y="66.2">5</text>
<text x="186.1" y="66.2">8</text>
<text x="188.8" y="67.5">NC</text>
<text x="201.2" y="67.5">CTS#</text>
<text x="209.2" y="66.2">9</text>
<text x="56.6" y="76.2" transform="rotate(-90 56.6 76.2)">15</text>
<text x="59.3" y="76.2" transform="rotate(-90 59.3 76.2)">16</text>
<text x="61.9" y="76.2" transform="rotate(-90 61.9 76.2)">17</text>
<text x="64.6" y="76.2" transform="rotate(-90 64.6 76.2)">18</text>
<text x="67.2" y="76.2" transform="rotate(-90 67.2 76.2)">19</text>
<text x="69.8" y="76.2" transform="rotate(-90 69.8 76.2)">20</text>
<text x="72.5" y="76.2" transform="rotate(-90 72.5 76.2)">21</text>
<text x="75.1" y="76.2" transform="rotate(-90 75.1 76.2)">22</text>
<text x="77.8" y="76.2" transform="rotate(-90 77.8 76.2)">23</text>
<text x="80.4" y="76.2" transform="rotate(-90 80.4 76.2)">24</text>
<text x="246.1" y="95.3">4</text>
<text x="253.8" y="95.3">1</text>
<text x="265.9" y="95.3">2</text>
<text x="242.6" y="96.4">1</text>
<text x="242.6" y="101.7">2</text>
<text x="246.1" y="100.6">3</text>
<text x="242.6" y="106.9">3</text>
<text x="246.1" y="105.9">2</text>
<text x="253.8" y="105.9">1</text>
<text x="265.9" y="105.9">2</text>
<text x="242.6" y="112.2">4</text>
<text x="246.1" y="111.2">1</text>
<text x="58.3" y="125.7">1</text>
<text x="106.4" y="124.1">1</text>
<text x="114.3" y="124.1">2</text>
<text x="58.3" y="128.4">2</text>
<text x="58.3" y="131">3</text>
<text x="106.4" y="126.8">3</text>
<text x="106.4" y="129.4">5</text>
<text x="114.3" y="126.8">4</text>
<text x="114.3" y="129.4">6</text>
<text x="58.3" y="133.7">4</text>
<text x="106.4" y="132.1">7</text>
<text x="114.3" y="132.1">8</text>
<text x="16" y="139">1</text>
<text x="16" y="141.6">2</text>
<text x="16" y="144.3">3</text>
<text x="16" y="146.9">4</text>
<text x="16" y="149.5">5</text>
<text x="81.6" y="145.6">1</text>
<text x="81.6" y="148.2">2</text>
<text x="84.3" y="146.9">1</text>
<text x="84.3" y="149.5">2</text>
<text x="96.7" y="146.9">1</text>
<text x="96.7" y="149.5">2</text>
<text x="99.4" y="145.6">1</text>
<text x="99.4" y="148.2">2</text>
<text x="16" y="152.2">6</text>
<text x="16" y="154.8">7</text>
<text x="81.6" y="150.9">3</text>
<text x="81.6" y="153.5">4</text>
<text x="84.3" y="152.2">3</text>
<text x="84.3" y="154.8">4</text>
<text x="96.7" y="152.2">3</text>
<text x="96.7" y="154.8">4</text>
<text x="99.4" y="150.9">3</text>
<text x="99.4" y="153.5">4</text>
<text x="16" y="157.5">8</text>
<text x="81.6" y="156.2">5</text>
<text x="81.6" y="158.8">6</text>
<text x="81.6" y="161.4">7</text>
<text x="84.3" y="157.5">5</text>
<text x="84.3" y="160.1">6</text>
<text x="96.7" y="157.5">5</text>
<text x="96.7" y="160.1">6</text>
<text x="99.4" y="156.2">5</text>
<text x="99.4" y="158.8">6</text>
<text x="99.4" y="161.4">7</text>
<text x="227.3" y="158.8">1</text>
<text x="227.3" y="161.4">2</text>
<text x="230.7" y="159.9">BOOT</text>
<text x="241.5" y="159.9">SW</text>
<text x="247.4" y="161.4">7</text>
<text x="247.4" y="158.8">8</text>
<text x="81.6" y="164.1">8</text>
<text x="81.6" y="166.7">9</text>
<text x="84.3" y="162.8">7</text>
<text x="84.3" y="165.4">8</text>
<text x="96.7" y="162.8">7</text>
<text x="96.7" y="165.4">8</text>
<text x="99.4" y="164.1">8</text>
<text x="99.4" y="166.7">9</text>
<text x="157.2" y="167.1">3</text>
<text x="170.7" y="165.5">TAB</text>
<text x="177.3" y="167.1">2</text>
<text x="177.3" y="164.4">4</text>
<text x="227.3" y="164.1">3</text>
<text x="227.3" y="166.7">4</text>
<text x="230.7" y="162.5">VIN</text>
<text x="230.7" y="165.2">EN</text>
<text x="230.7" y="167.8">RT/CLK</text>
<text x="238.2" y="165.2">COMP</text>
<text x="239.9" y="162.5">GND</text>
<text x="242.4" y="167.8">FB</text>
<text x="247.4" y="166.7">5</text>
<text x="247.4" y="164.1">6</text>
<text x="80.1" y="169.4">10</text>
<text x="84.3" y="168.1">9</text>
<text x="84.3" y="170.7">10</text>
<text x="95.1" y="170.7">10</text>
<text x="96.7" y="168.1">9</text>
<text x="99.4" y="169.4">10</text>
<text x="160.6" y="168.1">In</text>
<text x="167.7" y="172.9" transform="rotate(-90 167.7 172.9)">1</text>
<text x="168.8" y="169.4" transform="rotate(-90 168.8 169.4)">GND</text>
<text x="170.9" y="168.1">Out</text>
</g>
<g font-size="2.5">
<text x="186.1" y="47.7">1</text>
<text x="188.8" y="49">GND</text>
<text x="19.8" y="190.9">1</text>
<text x="32" y="190.9">3</text>
<text x="19.8" y="193.6">2</text>
<text x="32" y="193.6">4</text>
</g>
<g font-size="2.5" fill="#f00">
<text x="209.2" y="47.7">16</text>
<text x="202.9" y="49">VCC</text>
</g>
<g font-size="2.5" fill="#8d2323">
<text x="204.8" y="100.8" transform="rotate(-90 204.8 100.8)">G4</text>
<text x="207.4" y="100.8" transform="rotate(-90 207.4 100.8)">G3</text>
<text x="180.7" y="106.1">1</text>
<text x="184.7" y="107.1">DATA2</text>
<text x="205.8" y="106.7" transform="rotate(-90 205.8 106.7)">G4</text>
<text x="208.5" y="106.7" transform="rotate(-90 208.5 106.7)">G3</text>
<text x="180.7" y="108.7">2</text>
<text x="180.7" y="111.4">3</text>
<text x="184.7" y="109.8">CS</text>
<text x="184.7" y="112.4">DI</text>
<text x="180.7" y="114">4</text>
<text x="180.7" y="116.7">5</text>
<text x="180.7" y="119.3">6</text>
<text x="184.7" y="115.1">VDD</text>
<text x="184.7" y="117.7">SCLK</text>
<text x="180.7" y="122">7</text>
<text x="180.7" y="124.6">8</text>
<text x="184.7" y="120.4">VSS</text>
<text x="184.7" y="123">DO</text>
<text x="184.7" y="125.7">DATA1</text>
<text x="180.7" y="127.3">9</text>
<text x="184.7" y="128.3">CDN</text>
<text x="205.8" y="128" transform="rotate(-90 205.8 128)">G1</text>
<text x="208.5" y="128" transform="rotate(-90 208.5 128)">G2</text>
<text x="204.8" y="133.9" transform="rotate(-90 204.8 133.9)">G1</text>
<text x="207.4" y="133.9" transform="rotate(-90 207.4 133.9)">G2</text>
<text x="138.4" y="194.5">1</text>
<text x="151.1" y="194.5">3</text>
<text x="145.3" y="199" transform="rotate(-90 145.3 199)">2</text>
</g>
</svg>
